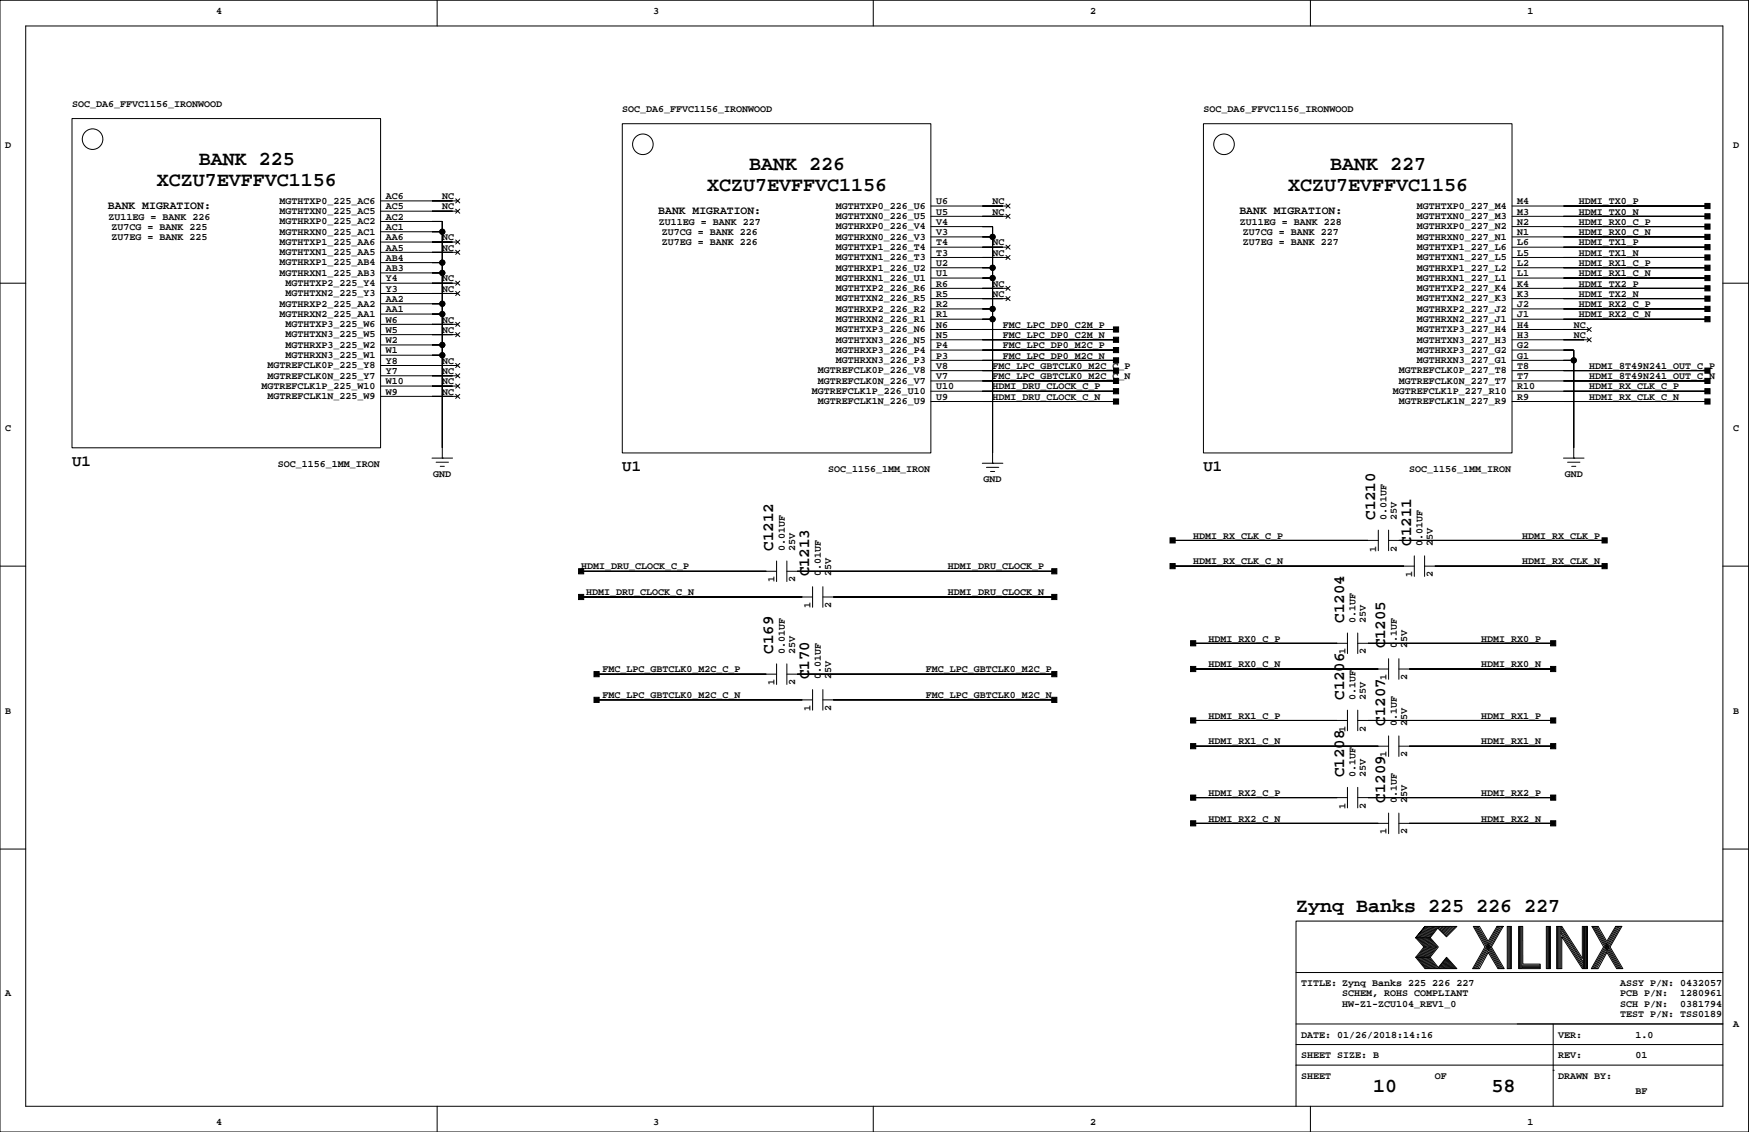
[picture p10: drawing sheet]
<svg xmlns="http://www.w3.org/2000/svg" width="432mm" height="279mm" viewBox="0 0 432 279" stroke-linecap="round" stroke-linejoin="round" font-family="sans-serif">
<g fill="none" stroke="#000" stroke-width=".25">
<path d="M0 .1h431.7v279.3h-431.7zM6.3 6.4h419.1v266.7h-419.1zM107.9 .1v6.3M215.6 .1v6.3M323.5 .1v6.3M17.8 29.3h76.2v81.2h-76.2zM153.6 30.5h76.2v81.3h-76.2zM297.1 30.5h76.2v81.3h-76.2zM94 59.7h19M94 57.2h15.2M94 54.7h15.2v58.4M94 52.1h19"/>
<path d="M94 49.6h19M112.5 59.2l1 1M112.5 49.1l1 1M112.5 51.6l1 1M113.5 59.2l-1 1M113.5 49.1l-1 1M113.5 51.6l-1 1M229.8 58.5h15.3M229.8 55.9h15.3v58.4M229.8 53.4h19.1M229.8 50.9h19.1M248.4 50.3l1 1.1"/>
<path d="M248.4 52.9l1 1M249.4 50.3l-1 1.1M249.4 52.9l-1 1M373.3 58.5h48.2M373.3 55.9h48.2M373.3 53.4h48.2M373.3 50.9h48.2M0 69.9h6.3M94 69.9h19M94 77.5h15.2M94 75h15.2M94 72.4h19"/>
<path d="M94 67.4h15.2M94 64.8h15.2M94 62.3h19M112.5 79.5l1 1.1M112.5 69.4l1 1M112.5 71.9l1 1M112.5 61.8l1 1M113.5 79.5l-1 1.1M113.5 69.4l-1 1M113.5 71.9l-1 1M113.5 61.8l-1 1M229.8 78.8h15.3"/>
<path d="M229.8 76.2h15.3M229.8 73.7h19.1M229.8 71.2h19.1M229.8 68.6h15.3M229.8 66.1h15.3M229.8 63.5h19.1M229.8 61h19.1M248.4 60.5l1 1M248.4 63l1 1.1M248.4 70.7l1 1M248.4 73.2l1 1M249.4 60.5l-1 1"/>
<path d="M249.4 63l-1 1.1M249.4 70.7l-1 1M249.4 73.2l-1 1M373.3 78.8h48.2M373.3 76.2h48.2M373.3 73.7h48.2M373.3 71.2h48.2M373.3 68.6h48.2M373.3 66.1h48.2M373.3 63.5h48.2M373.3 61h48.2M425.4 69.9h6.3"/>
<path d="M94 97.8h19M94 95.3h19M94 92.8h19M94 90.2h19M94 87.7h15.2M94 85.1h15.2M94 82.6h19M94 80.1h19M112.5 94.8l1 1M112.5 97.3l1 1M112.5 89.7l1 1M112.5 92.2l1 1.1"/>
<path d="M112.5 82.1l1 1M113.5 94.8l-1 1M113.5 97.3l-1 1M113.5 89.7l-1 1M113.5 92.2l-1 1.1M113.5 82.1l-1 1M229.8 91.5h45.7M229.8 94h45.7M229.8 99.1h45.7M229.8 96.6h45.7M229.8 88.9h45.7M229.8 86.4h45.7"/>
<path d="M229.8 83.9h45.7M229.8 81.3h45.7M373.3 91.5h48.2M373.3 94h48.2M373.3 99.1h48.2M373.3 96.6h48.2M373.3 88.9h15.2M373.3 86.4h15.2v26.7M373.3 83.9h19M373.3 81.3h19M391.8 80.8l1 1M391.8 83.4l1 1"/>
<path d="M392.8 80.8l-1 1M392.8 83.4l-1 1M106.7 113.1h5M107.7 114.1h3M108.7 115.1h1M109.2 113.1h.1M242.5 114.3h5.1M243.5 115.4h3.1M244.5 116.4h1.1M245.1 114.3h.1M386 113.1h5.1M387 114.1h3.1"/>
<path d="M388 115.1h1M388.5 113.1h.1M0 139.7h6.3M191.7 138.5v5M194.3 138.5v5M289.5 139.7h59.7M289.5 133.4h50.8M340.3 130.8v5.1M342.8 133.4h53.3M342.8 130.8v5.1M349.2 137.2v5.1M351.7 139.7h44.4"/>
<path d="M351.7 137.2v5.1M425.4 139.7h6.3M143.5 141h48.2M143.5 147.3h57.1M194.3 141h66M200.6 144.8v5.1M203.2 144.8v5.1M203.2 147.3h57.1M294.6 158.8h38.1M332.7 156.2v5.1M335.2 158.8h48.3M335.2 156.2v5.1"/>
<path d="M147.3 166.4h44.4M147.3 172.7h53.3M191.7 163.9v5M194.3 166.4h66M194.3 163.9v5M200.6 170.2v5.1M203.2 172.7h57.1M203.2 170.2v5.1M294.6 165.1h48.2M294.6 177.8h38.1M332.7 175.3v5.1M335.2 175.3v5.1"/>
<path d="M335.2 177.8h48.3M342.8 162.6v5.1M345.4 165.1h38.1M345.4 162.6v5.1M294.6 184.2h48.2M294.6 196.9h38.1M332.7 194.3v5.1M335.2 194.3v5.1M335.2 196.9h48.3M342.8 181.6v5.1M345.4 181.6v5.1M345.4 184.2h38.1"/>
<path d="M0 209.6h6.3M294.6 203.2h48.2M342.8 200.7v5.1M345.4 200.7v5.1M345.4 203.2h38.1M425.4 209.6h6.3M349.5 236.3h3.6M349.9 231.5l1.9 2.2-2 2.6 2.2 2.8M350.1 236.3l2.2 2.8M350.2 231.5l1.9 2.3-2 2.5M350.4 236.3l2.2 2.8M350.5 231.5l1.9 2.3-2 2.5"/>
<path d="M350.6 236.3l2.3 2.7M350.8 231.5l1.9 2.3-2 2.5M351 236.3l2.2 2.8M351.1 231.5l1.9 2.3-2 2.5M351.3 236.3l2.2 2.8M351.4 231.5l1.9 2.3-2 2.5M351.6 236.3l2.2 2.8M351.7 231.5l1.9 2.2M351.8 228.7l-2.3 2.8 2.3-2.8h7.9l-2.6 2.5-2.1-2.1-1.9 2.4 2 2.2-2 2.6 2 2.5 2-2.5 2.6 2.8h-7.9l-2.3-2.8M351.9 236.3l2.2 2.8M352 231.5l1.9 2.2M352.1 228.7l-2.2 2.7"/>
<path d="M352.2 236.3l2.2 2.8M352.3 231.5l1.9 2.3-2 2.5M352.4 228.7l-2.2 2.7M352.5 236.3l2.2 2.8M352.6 231.5l1.9 2.2M352.7 228.7l-2.2 2.7M352.8 236.3l2.2 2.8M352.8 231.5l2 2.2M353 228.7l-2.2 2.7M353.1 231.5h-3.6l2.1 2.2-2.1 2.6M353.2 228.7l-2.1 2.7M353.6 233.8l-2 2.5"/>
<path d="M353.6 228.7l-2.2 2.7M353.8 228.7l-2.1 2.7M353.9 233.8l-1.9 2.4M354.1 228.7l-2.1 2.7M354.4 228.7l-2.1 2.7M354.5 233.8l-2 2.5M354.7 228.7l-2.1 2.7M354.8 233.8l-2 2.5M355 228.7l-2.1 2.7M355.2 238.8l.2 .3M355.3 238.6l.4 .5M355.4 228.7l-.4 .4"/>
<path d="M355.4 238.4l.6 .7M355.6 238.3l.7 .8M355.7 238.1l.9 1M355.7 228.7l-.5 .5M355.9 237.9l1 1.2M356 237.8l1.2 1.3M356.1 228.7l-.8 .7M356.1 237.6l1.4 1.4M356.3 237.4l1.5 1.7M356.4 237.2l1.6 1.9M356.5 228.7l-1 .9M356.5 237.1l1.8 2"/>
<path d="M356.7 236.9l1.9 2.2M356.8 236.7l2.1 2.4M356.8 228.7l-1.1 1.1M356.9 236.6l2.3 2.5M357.1 236.5l2.3 2.6M357.2 228.7l-1.3 1.2M357.5 228.7l-1.4 1.4M357.8 228.7l-1.6 1.6M358.2 228.7l-1.8 1.7M358.5 228.7l-1.9 1.9M359 228.7l-2.2 2.1M359.3 228.7l-2.3 2.3"/>
<path d="M364 228.7l6.1 10.4M364.3 228.7l6.1 10.4M364.6 228.7l6.1 10.4M364.9 228.7l6.1 10.4M367.4 232.3l-2.1-3.6h-1.6l2.9 5-3 5.4h1.7l2.1-4 2.4 4h1.6l-3.2-5.4M369.6 228.7l-2.2 3.6M369.8 228.7l-5.9 10.4M370.2 228.7l-6 10.4M370.5 228.7l-6 10.4M370.8 228.7l-6 10.4M371.1 228.7h-1.5h1.5l-2.9 5M372.1 228.7h1v10.4h-1z"/>
<path d="M372.4 228.7v10.4M372.6 228.7v10.4M372.9 228.7v10.4M374.9 228.7h1v9.3h4.3v1.1h-5.3zM375.1 228.7v10.4M375.4 228.7v10.4M375.7 228.7v10.4M375.7 238.2h4.5M375.7 238.5h4.5M375.7 238.8h4.5M381.8 228.7h1v10.4h-1zM382 228.7v10.4"/>
<path d="M382.3 228.7v10.4M382.5 228.7v10.4M384.3 228.7h1.3l5.1 7.8v-7.8h1.2v10.4h-1.2l-5.1-7.9v7.9h-1.3zM384.5 228.7v10.4M384.8 228.7v10.4M385.1 228.7v10.4M385.3 228.7v10.4M385.3 230.3l5.6 8.7M385.3 229.8l5.6 8.7M385.3 229.2l5.6 8.7M385.3 228.8l5.6 8.7M390.9 228.7v10.4"/>
<path d="M391.2 228.7v10.4M391.5 228.7v10.4M391.7 228.6v10.4M393.3 228.7l6.1 10.4M393.6 228.7l6.1 10.4M393.9 228.7l6.1 10.4M394.2 228.7l6.1 10.4M396.7 232.3l-2.1-3.6h-1.6l2.9 5-3 5.4M397.5 233.7l3.2 5.4h-1.6l-2.4-4-2.2 4h-1.6M398.9 228.7l-2.2 3.6M399.1 228.7l-6 10.4M399.4 228.7l-5.9 10.4"/>
<path d="M399.7 228.7l-5.9 10.4M400.1 228.7l-6 10.4M400.4 228.7h-1.5h1.5l-2.9 5M425.4 227.3h-105.4v35.6M320 257.8h105.4M320 252.7h105.4M320 240h105.4M383.5 252.7v20.4M107.9 273.1v6.3M215.6 273.1v6.3M320 262.9v10.2M320 262.9h105.4"/>
<path d="M323.5 273.1v6.3M383.5 264.2h.1"/>
<circle cx="22.9" cy="34.3" r="2.54"/>
<circle cx="158.7" cy="35.6" r="2.54"/>
<circle cx="302.2" cy="35.6" r="2.54"/>
<circle cx="109.2" cy="57.2" r=".63"/>
<circle cx="245.1" cy="58.5" r=".63"/>
<circle cx="109.2" cy="75" r=".63"/>
<circle cx="109.2" cy="67.4" r=".63"/>
<circle cx="109.2" cy="64.8" r=".63"/>
<circle cx="109.2" cy="77.5" r=".63"/>
<circle cx="245.1" cy="78.8" r=".63"/>
<circle cx="245.1" cy="66.1" r=".63"/>
<circle cx="245.1" cy="76.2" r=".63"/>
<circle cx="245.1" cy="68.6" r=".63"/>
<circle cx="109.2" cy="87.7" r=".63"/>
<circle cx="109.2" cy="85.1" r=".63"/>
<circle cx="388.5" cy="88.9" r=".63"/>
</g>
<g fill="#000" stroke="#000" stroke-width=".25">
<path d="M109.2 54.7v2.5z" fill-rule="evenodd"/>
<path d="M106.7 54.7h2.5z" fill-rule="evenodd"/>
<path d="M109.2 57.2v7.6z" fill-rule="evenodd"/>
<path d="M106.7 57.2h2.5z" fill-rule="evenodd"/>
<path d="M106.7 59.7h5z" fill-rule="evenodd"/>
<path d="M106.7 49.6h5z" fill-rule="evenodd"/>
<path d="M106.7 52.1h5z" fill-rule="evenodd"/>
<path d="M242.5 55.9h2.6z" fill-rule="evenodd"/>
<path d="M245.1 55.9v2.6z" fill-rule="evenodd"/>
<path d="M242.5 58.5h2.6z" fill-rule="evenodd"/>
<path d="M245.1 58.5v7.6z" fill-rule="evenodd"/>
<path d="M242.5 50.9h5.1z" fill-rule="evenodd"/>
<path d="M242.5 53.4h5.1z" fill-rule="evenodd"/>
<path d="M420.9 52.8h1.3v1.2h-1.3z" fill-rule="evenodd"/>
<path d="M420.9 50.2h1.3v1.3h-1.3z" fill-rule="evenodd"/>
<path d="M420.9 57.8h1.3v1.3h-1.3z" fill-rule="evenodd"/>
<path d="M420.9 55.3h1.3v1.3h-1.3z" fill-rule="evenodd"/>
<path d="M386 53.4h35.5z" fill-rule="evenodd"/>
<path d="M386 50.9h35.5z" fill-rule="evenodd"/>
<path d="M386 58.5h35.5z" fill-rule="evenodd"/>
<path d="M386 55.9h35.5z" fill-rule="evenodd"/>
<path d="M109.2 64.8v2.6z" fill-rule="evenodd"/>
<path d="M106.7 64.8h2.5z" fill-rule="evenodd"/>
<path d="M109.2 67.4v7.6z" fill-rule="evenodd"/>
<path d="M106.7 67.4h2.5z" fill-rule="evenodd"/>
<path d="M109.2 75v2.5z" fill-rule="evenodd"/>
<path d="M106.7 75h2.5z" fill-rule="evenodd"/>
<path d="M109.2 77.5v7.6z" fill-rule="evenodd"/>
<path d="M106.7 77.5h2.5z" fill-rule="evenodd"/>
<path d="M106.7 69.9h5z" fill-rule="evenodd"/>
<path d="M106.7 72.4h5z" fill-rule="evenodd"/>
<path d="M106.7 62.3h5z" fill-rule="evenodd"/>
<path d="M242.5 76.2h2.6z" fill-rule="evenodd"/>
<path d="M245.1 76.2v2.6z" fill-rule="evenodd"/>
<path d="M242.5 78.8h2.6z" fill-rule="evenodd"/>
<path d="M245.1 78.8v7.6z" fill-rule="evenodd"/>
<path d="M242.5 66.1h2.6z" fill-rule="evenodd"/>
<path d="M245.1 66.1v2.5z" fill-rule="evenodd"/>
<path d="M242.5 68.6h2.6z" fill-rule="evenodd"/>
<path d="M245.1 68.6v7.6z" fill-rule="evenodd"/>
<path d="M242.5 61h5.1z" fill-rule="evenodd"/>
<path d="M242.5 63.5h5.1z" fill-rule="evenodd"/>
<path d="M242.5 71.2h5.1z" fill-rule="evenodd"/>
<path d="M242.5 73.7h5.1z" fill-rule="evenodd"/>
<path d="M420.9 62.9h1.3v1.3h-1.3z" fill-rule="evenodd"/>
<path d="M420.9 60.4h1.3v1.2h-1.3z" fill-rule="evenodd"/>
<path d="M420.9 68h1.3v1.3h-1.3z" fill-rule="evenodd"/>
<path d="M420.9 65.5h1.3v1.2h-1.3z" fill-rule="evenodd"/>
<path d="M420.9 73.1h1.3v1.2h-1.3z" fill-rule="evenodd"/>
<path d="M420.9 70.5h1.3v1.3h-1.3z" fill-rule="evenodd"/>
<path d="M420.9 78.2h1.3v1.2h-1.3z" fill-rule="evenodd"/>
<path d="M420.9 75.6h1.3v1.3h-1.3z" fill-rule="evenodd"/>
<path d="M386 63.5h35.5z" fill-rule="evenodd"/>
<path d="M386 61h35.5z" fill-rule="evenodd"/>
<path d="M386 68.6h35.5z" fill-rule="evenodd"/>
<path d="M386 66.1h35.5z" fill-rule="evenodd"/>
<path d="M386 73.7h35.5z" fill-rule="evenodd"/>
<path d="M386 71.2h35.5z" fill-rule="evenodd"/>
<path d="M386 78.8h35.5z" fill-rule="evenodd"/>
<path d="M386 76.2h35.5z" fill-rule="evenodd"/>
<path d="M106.7 87.7h2.5z" fill-rule="evenodd"/>
<path d="M109.2 87.7v22.8z" fill-rule="evenodd"/>
<path d="M109.2 85.1v2.6z" fill-rule="evenodd"/>
<path d="M106.7 85.1h2.5z" fill-rule="evenodd"/>
<path d="M106.7 95.3h5z" fill-rule="evenodd"/>
<path d="M106.7 97.8h5z" fill-rule="evenodd"/>
<path d="M106.7 90.2h5z" fill-rule="evenodd"/>
<path d="M106.7 92.8h5z" fill-rule="evenodd"/>
<path d="M106.7 80.1h5z" fill-rule="evenodd"/>
<path d="M106.7 82.6h5z" fill-rule="evenodd"/>
<path d="M245.1 86.4v2.5z" fill-rule="evenodd"/>
<path d="M245.1 88.9v22.9z" fill-rule="evenodd"/>
<path d="M274.9 90.8h1.3v1.3h-1.3z" fill-rule="evenodd"/>
<path d="M274.9 93.4h1.3v1.3h-1.3z" fill-rule="evenodd"/>
<path d="M274.9 95.9h1.3v1.3h-1.3z" fill-rule="evenodd"/>
<path d="M274.9 98.5h1.3v1.2h-1.3z" fill-rule="evenodd"/>
<path d="M274.9 80.7h1.3v1.3h-1.3z" fill-rule="evenodd"/>
<path d="M274.9 83.2h1.3v1.3h-1.3z" fill-rule="evenodd"/>
<path d="M274.9 85.8h1.3v1.2h-1.3z" fill-rule="evenodd"/>
<path d="M274.9 88.3h1.3v1.3h-1.3z" fill-rule="evenodd"/>
<path d="M242.5 91.5h33z" fill-rule="evenodd"/>
<path d="M242.5 94h33z" fill-rule="evenodd"/>
<path d="M242.5 96.6h33z" fill-rule="evenodd"/>
<path d="M242.5 99.1h33z" fill-rule="evenodd"/>
<path d="M242.5 81.3h33z" fill-rule="evenodd"/>
<path d="M242.5 83.9h33z" fill-rule="evenodd"/>
<path d="M242.5 86.4h33z" fill-rule="evenodd"/>
<path d="M242.5 88.9h33z" fill-rule="evenodd"/>
<path d="M388.5 86.4v2.5z" fill-rule="evenodd"/>
<path d="M386 86.4h2.5z" fill-rule="evenodd"/>
<path d="M388.5 88.9v21.6z" fill-rule="evenodd"/>
<path d="M386 88.9h2.5z" fill-rule="evenodd"/>
<path d="M386 81.3h5.1z" fill-rule="evenodd"/>
<path d="M386 83.9h5.1z" fill-rule="evenodd"/>
<path d="M420.9 90.8h1.3v1.3h-1.3z" fill-rule="evenodd"/>
<path d="M420.9 93.4h1.3v1.3h-1.3z" fill-rule="evenodd"/>
<path d="M420.9 95.9h1.3v1.3h-1.3z" fill-rule="evenodd"/>
<path d="M420.9 98.5h1.3v1.2h-1.3z" fill-rule="evenodd"/>
<path d="M386 91.5h35.5z" fill-rule="evenodd"/>
<path d="M386 94h35.5z" fill-rule="evenodd"/>
<path d="M386 96.6h35.5z" fill-rule="evenodd"/>
<path d="M386 99.1h35.5z" fill-rule="evenodd"/>
<path d="M288.9 132.7h1.2v1.3h-1.2z" fill-rule="evenodd"/>
<path d="M289.5 133.4h48.2z" fill-rule="evenodd"/>
<path d="M289.5 139.7h57.1z" fill-rule="evenodd"/>
<path d="M395.5 132.7h1.3v1.3h-1.3z" fill-rule="evenodd"/>
<path d="M345.4 133.4h50.7z" fill-rule="evenodd"/>
<path d="M354.2 139.7h41.9z" fill-rule="evenodd"/>
<path d="M142.8 140.4h1.3v1.2h-1.3z" fill-rule="evenodd"/>
<path d="M142.8 146.7h1.3v1.3h-1.3z" fill-rule="evenodd"/>
<path d="M143.5 141h45.7z" fill-rule="evenodd"/>
<path d="M143.5 147.3h54.6z" fill-rule="evenodd"/>
<path d="M259.7 140.4h1.2v1.2h-1.2z" fill-rule="evenodd"/>
<path d="M259.7 146.7h1.2v1.3h-1.2z" fill-rule="evenodd"/>
<path d="M196.8 141h63.5z" fill-rule="evenodd"/>
<path d="M205.7 147.3h54.6z" fill-rule="evenodd"/>
<path d="M288.9 139.1h1.2v1.3h-1.2z" fill-rule="evenodd"/>
<path d="M293.9 158.1h1.3v1.3h-1.3z" fill-rule="evenodd"/>
<path d="M294.6 158.8h35.5z" fill-rule="evenodd"/>
<path d="M382.8 158.1h1.3v1.3h-1.3z" fill-rule="evenodd"/>
<path d="M337.7 158.8h45.8z" fill-rule="evenodd"/>
<path d="M395.5 139.1h1.3v1.3h-1.3z" fill-rule="evenodd"/>
<path d="M146.7 165.8h1.2v1.2h-1.2z" fill-rule="evenodd"/>
<path d="M146.7 172.1h1.2v1.3h-1.2z" fill-rule="evenodd"/>
<path d="M147.3 166.4h41.9z" fill-rule="evenodd"/>
<path d="M147.3 172.7h50.8z" fill-rule="evenodd"/>
<path d="M259.7 165.8h1.2v1.2h-1.2z" fill-rule="evenodd"/>
<path d="M259.7 172.1h1.2v1.3h-1.2z" fill-rule="evenodd"/>
<path d="M196.8 166.4h63.5z" fill-rule="evenodd"/>
<path d="M205.7 172.7h54.6z" fill-rule="evenodd"/>
<path d="M293.9 164.5h1.3v1.3h-1.3z" fill-rule="evenodd"/>
<path d="M293.9 177.2h1.3v1.3h-1.3z" fill-rule="evenodd"/>
<path d="M294.6 177.8h35.5z" fill-rule="evenodd"/>
<path d="M294.6 165.1h45.7z" fill-rule="evenodd"/>
<path d="M382.8 164.5h1.3v1.3h-1.3z" fill-rule="evenodd"/>
<path d="M382.8 177.2h1.3v1.3h-1.3z" fill-rule="evenodd"/>
<path d="M347.9 165.1h35.6z" fill-rule="evenodd"/>
<path d="M337.7 177.8h45.8z" fill-rule="evenodd"/>
<path d="M293.9 183.5h1.3v1.3h-1.3z" fill-rule="evenodd"/>
<path d="M293.9 196.2h1.3v1.3h-1.3z" fill-rule="evenodd"/>
<path d="M294.6 196.9h35.5z" fill-rule="evenodd"/>
<path d="M294.6 184.2h45.7z" fill-rule="evenodd"/>
<path d="M382.8 183.5h1.3v1.3h-1.3z" fill-rule="evenodd"/>
<path d="M382.8 196.2h1.3v1.3h-1.3z" fill-rule="evenodd"/>
<path d="M347.9 184.2h35.6z" fill-rule="evenodd"/>
<path d="M337.7 196.9h45.8z" fill-rule="evenodd"/>
<path d="M293.9 202.6h1.3v1.3h-1.3z" fill-rule="evenodd"/>
<path d="M294.6 203.2h45.7z" fill-rule="evenodd"/>
<path d="M382.8 202.6h1.3v1.3h-1.3z" fill-rule="evenodd"/>
<path d="M347.9 203.2h35.6z" fill-rule="evenodd"/>
<circle cx="109.2" cy="57.2" r=".63"/>
<circle cx="245.1" cy="58.5" r=".63"/>
<circle cx="109.2" cy="75" r=".63"/>
<circle cx="109.2" cy="67.4" r=".63"/>
<circle cx="109.2" cy="64.8" r=".63"/>
<circle cx="109.2" cy="77.5" r=".63"/>
<circle cx="245.1" cy="78.8" r=".63"/>
<circle cx="245.1" cy="66.1" r=".63"/>
<circle cx="245.1" cy="76.2" r=".63"/>
<circle cx="245.1" cy="68.6" r=".63"/>
<circle cx="109.2" cy="87.7" r=".63"/>
<circle cx="109.2" cy="85.1" r=".63"/>
<circle cx="388.5" cy="88.9" r=".63"/>
</g>
<g font-size="4.9">
<text x="49.1" y="40.8">BANK 225</text>
<text x="38.7" y="45.9">XCZU7EVFFVC1156</text>
<text x="174.6" y="47.2">XCZU7EVFFVC1156</text>
<text x="185" y="42.1">BANK 226</text>
<text x="318.1" y="47.2">XCZU7EVFFVC1156</text>
<text x="328.4" y="42.1">BANK 227</text>
<text x="320" y="225.2">Zynq Banks 225 226 227</text>
<text x="339" y="269.6">10</text>
<text x="368.2" y="269.6">58</text>
</g>
<g font-size="3.9">
<text x="17.8" y="114.9">U1</text>
<text x="153.6" y="116.2">U1</text>
<text x="297.1" y="116.2">U1</text>
<text x="339.5" y="128.3" transform="rotate(-90 339.5 128.3)">C1210</text>
<text x="190.9" y="135.9" transform="rotate(-90 190.9 135.9)">C1212</text>
<text x="348.4" y="134.7" transform="rotate(-90 348.4 134.7)">C1211</text>
<text x="199.8" y="142.3" transform="rotate(-90 199.8 142.3)">C1213</text>
<text x="331.8" y="153.7" transform="rotate(-90 331.8 153.7)">C1204</text>
<text x="190.9" y="161.3" transform="rotate(-90 190.9 161.3)">C169</text>
<text x="342" y="160" transform="rotate(-90 342 160)">C1205</text>
<text x="199.8" y="167.7" transform="rotate(-90 199.8 167.7)">C170</text>
<text x="331.8" y="172.7" transform="rotate(-90 331.8 172.7)">C1206</text>
<text x="342" y="179.1" transform="rotate(-90 342 179.1)">C1207</text>
<text x="331.8" y="191.8" transform="rotate(-90 331.8 191.8)">C1208</text>
<text x="342" y="198.1" transform="rotate(-90 342 198.1)">C1209</text>
</g>
<g font-size="2.8">
<text x="26.7" y="51.6">BANK MIGRATION:</text>
<text x="162.5" y="52.9">BANK MIGRATION:</text>
<text x="306" y="52.9">BANK MIGRATION:</text>
</g>
<g font-size="2.5">
<text x="53.3" y="3.4">4</text>
<text x="161.3" y="3.4">3</text>
<text x="269.2" y="3.4">2</text>
<text x="377.1" y="3.4">1</text>
<text x="17.8" y="26.3">SOC_DA6_FFVC1156_IRONWOOD</text>
<text x="153.6" y="27.6">SOC_DA6_FFVC1156_IRONWOOD</text>
<text x="297.1" y="27.6">SOC_DA6_FFVC1156_IRONWOOD</text>
<text x="1.3" y="36.4">D</text>
<text x="427.9" y="36.4">D</text>
<text x="69" y="52.8">MGTHTXN0_225_AC5</text>
<text x="69" y="50.3">MGTHTXP0_225_AC6</text>
<text x="95.2" y="49.1">AC6</text>
<text x="95.2" y="51.7">AC5</text>
<text x="109.2" y="49.1">NC</text>
<text x="109.2" y="51.7">NC</text>
<text x="206.3" y="51.5">MGTHTXP0_226_U6</text>
<text x="231.1" y="50.4">U6</text>
<text x="231.1" y="53">U5</text>
<text x="245.1" y="50.4">NC</text>
<text x="245.1" y="53">NC</text>
<text x="349.8" y="51.5">MGTHTXP0_227_M4</text>
<text x="374.6" y="50.4">M4</text>
<text x="374.6" y="53">M3</text>
<text x="389.8" y="53">HDMI_TX0_N</text>
<text x="389.8" y="50.4">HDMI_TX0_P</text>
<text x="26.8" y="54.2">ZU11EG = BANK 226</text>
<text x="27.5" y="56.8">ZU7CG = BANK 225</text>
<text x="27.5" y="59.3">ZU7EG = BANK 225</text>
<text x="69" y="57.9">MGTHRXN0_225_AC1</text>
<text x="69" y="55.4">MGTHRXP0_225_AC2</text>
<text x="95.2" y="54.2">AC2</text>
<text x="95.2" y="56.8">AC1</text>
<text x="95.2" y="59.3">AA6</text>
<text x="109.2" y="59.3">NC</text>
<text x="162.6" y="55.5">ZU11EG = BANK 227</text>
<text x="163.4" y="58">ZU7CG = BANK 226</text>
<text x="206.3" y="59.2">MGTHRXN0_226_V3</text>
<text x="206.3" y="56.6">MGTHRXP0_226_V4</text>
<text x="206.3" y="54.1">MGTHTXN0_226_U5</text>
<text x="231.1" y="55.5">V4</text>
<text x="231.1" y="58">V3</text>
<text x="306.1" y="55.5">ZU11EG = BANK 228</text>
<text x="306.8" y="58">ZU7CG = BANK 227</text>
<text x="349.8" y="59.2">MGTHRXN0_227_N1</text>
<text x="349.8" y="56.6">MGTHRXP0_227_N2</text>
<text x="349.8" y="54.1">MGTHTXN0_227_M3</text>
<text x="374.6" y="55.5">N2</text>
<text x="374.6" y="58">N1</text>
<text x="389.8" y="58">HDMI_RX0_C_N</text>
<text x="389.8" y="55.5">HDMI_RX0_C_P</text>
<text x="69" y="65.5">MGTHRXP1_225_AB4</text>
<text x="69" y="63">MGTHTXN1_225_AA5</text>
<text x="69" y="60.4">MGTHTXP1_225_AA6</text>
<text x="95.2" y="61.8">AA5</text>
<text x="95.2" y="64.4">AB4</text>
<text x="109.2" y="61.8">NC</text>
<text x="163.4" y="60.6">ZU7EG = BANK 226</text>
<text x="206.3" y="64.2">MGTHTXN1_226_T3</text>
<text x="206.3" y="61.7">MGTHTXP1_226_T4</text>
<text x="231.1" y="60.6">T4</text>
<text x="231.1" y="63.1">T3</text>
<text x="231.1" y="65.6">U2</text>
<text x="245.1" y="60.6">NC</text>
<text x="245.1" y="63.1">NC</text>
<text x="306.8" y="60.6">ZU7EG = BANK 227</text>
<text x="349.8" y="64.2">MGTHTXN1_227_L5</text>
<text x="349.8" y="61.7">MGTHTXP1_227_L6</text>
<text x="374.6" y="60.6">L6</text>
<text x="374.6" y="63.1">L5</text>
<text x="374.6" y="65.6">L2</text>
<text x="389.8" y="63.1">HDMI_TX1_N</text>
<text x="389.8" y="60.6">HDMI_TX1_P</text>
<text x="389.8" y="65.6">HDMI_RX1_C_P</text>
<text x="69" y="68.1">MGTHRXN1_225_AB3</text>
<text x="70.5" y="70.6">MGTHTXP2_225_Y4</text>
<text x="95.2" y="66.9">AB3</text>
<text x="95.2" y="69.5">Y4</text>
<text x="95.2" y="72">Y3</text>
<text x="109.2" y="69.5">NC</text>
<text x="109.2" y="72">NC</text>
<text x="206.3" y="71.9">MGTHTXP2_226_R6</text>
<text x="206.3" y="69.3">MGTHRXN1_226_U1</text>
<text x="206.3" y="66.8">MGTHRXP1_226_U2</text>
<text x="231.1" y="68.2">U1</text>
<text x="231.1" y="70.7">R6</text>
<text x="245.1" y="70.7">NC</text>
<text x="349.8" y="71.9">MGTHTXP2_227_K4</text>
<text x="349.8" y="69.3">MGTHRXN1_227_L1</text>
<text x="349.8" y="66.8">MGTHRXP1_227_L2</text>
<text x="374.6" y="68.2">L1</text>
<text x="374.6" y="70.7">K4</text>
<text x="389.8" y="68.2">HDMI_RX1_C_N</text>
<text x="389.8" y="70.7">HDMI_TX2_P</text>
<text x="69" y="75.7">MGTHRXP2_225_AA2</text>
<text x="70.5" y="73.1">MGTHTXN2_225_Y3</text>
<text x="95.2" y="74.5">AA2</text>
<text x="95.2" y="77.1">AA1</text>
<text x="206.3" y="76.9">MGTHRXP2_226_R2</text>
<text x="206.3" y="74.4">MGTHTXN2_226_R5</text>
<text x="231.1" y="73.3">R5</text>
<text x="231.1" y="75.8">R2</text>
<text x="245.1" y="73.3">NC</text>
<text x="349.8" y="76.9">MGTHRXP2_227_J2</text>
<text x="349.8" y="74.4">MGTHTXN2_227_K3</text>
<text x="374.6" y="73.3">K3</text>
<text x="374.6" y="75.8">J2</text>
<text x="389.8" y="73.3">HDMI_TX2_N</text>
<text x="389.8" y="75.8">HDMI_RX2_C_P</text>
<text x="69" y="78.2">MGTHRXN2_225_AA1</text>
<text x="70.5" y="83.3">MGTHTXN3_225_W5</text>
<text x="70.5" y="80.7">MGTHTXP3_225_W6</text>
<text x="95.2" y="79.6">W6</text>
<text x="95.2" y="82.2">W5</text>
<text x="109.2" y="79.6">NC</text>
<text x="109.2" y="82.2">NC</text>
<text x="206.3" y="82">MGTHTXP3_226_N6</text>
<text x="206.3" y="79.5">MGTHRXN2_226_R1</text>
<text x="231.1" y="78.3">R1</text>
<text x="231.1" y="80.9">N6</text>
<text x="231.1" y="83.4">N5</text>
<text x="247.6" y="80.9">FMC_LPC_DP0_C2M_P</text>
<text x="247.6" y="83.4">FMC_LPC_DP0_C2M_N</text>
<text x="349.8" y="82">MGTHTXP3_227_H4</text>
<text x="349.8" y="79.5">MGTHRXN2_227_J1</text>
<text x="374.6" y="78.3">J1</text>
<text x="374.6" y="80.9">H4</text>
<text x="374.6" y="83.4">H3</text>
<text x="388.5" y="80.9">NC</text>
<text x="388.5" y="83.4">NC</text>
<text x="389.8" y="78.3">HDMI_RX2_C_N</text>
<text x="70.5" y="88.4">MGTHRXN3_225_W1</text>
<text x="70.5" y="85.8">MGTHRXP3_225_W2</text>
<text x="95.2" y="84.7">W2</text>
<text x="95.2" y="87.2">W1</text>
<text x="95.2" y="89.8">Y8</text>
<text x="109.2" y="89.8">NC</text>
<text x="206.3" y="89.6">MGTHRXN3_226_P3</text>
<text x="206.3" y="87.1">MGTHRXP3_226_P4</text>
<text x="206.3" y="84.6">MGTHTXN3_226_N5</text>
<text x="231.1" y="86">P4</text>
<text x="231.1" y="88.5">P3</text>
<text x="247.6" y="86">FMC_LPC_DP0_M2C_P</text>
<text x="247.6" y="88.5">FMC_LPC_DP0_M2C_N</text>
<text x="349.8" y="89.6">MGTHRXN3_227_G1</text>
<text x="349.8" y="87.1">MGTHRXP3_227_G2</text>
<text x="349.8" y="84.6">MGTHTXN3_227_H3</text>
<text x="374.6" y="86">G2</text>
<text x="374.6" y="88.5">G1</text>
<text x="64.5" y="96">MGTREFCLK1P_225_W10</text>
<text x="66" y="93.4">MGTREFCLK0N_225_Y7</text>
<text x="66" y="90.9">MGTREFCLK0P_225_Y8</text>
<text x="95.2" y="92.3">Y7</text>
<text x="95.2" y="94.9">W10</text>
<text x="109.2" y="94.9">NC</text>
<text x="109.2" y="92.3">NC</text>
<text x="201.9" y="94.7">MGTREFCLK0N_226_V7</text>
<text x="201.9" y="92.2">MGTREFCLK0P_226_V8</text>
<text x="231.1" y="91">V8</text>
<text x="231.1" y="93.6">V7</text>
<text x="245.1" y="91">FMC_LPC_GBTCLK0_M2C_C_P</text>
<text x="245.1" y="93.6">FMC_LPC_GBTCLK0_M2C_C_N</text>
<text x="345.4" y="94.7">MGTREFCLK0N_227_T7</text>
<text x="345.4" y="92.2">MGTREFCLK0P_227_T8</text>
<text x="374.6" y="91">T8</text>
<text x="374.6" y="93.6">T7</text>
<text x="392.3" y="91">HDMI_8T49N241_OUT_C_P</text>
<text x="392.3" y="93.6">HDMI_8T49N241_OUT_C_N</text>
<text x="66" y="98.5">MGTREFCLK1N_225_W9</text>
<text x="95.2" y="97.4">W9</text>
<text x="109.2" y="97.4">NC</text>
<text x="200.4" y="97.3">MGTREFCLK1P_226_U10</text>
<text x="201.9" y="99.8">MGTREFCLK1N_226_U9</text>
<text x="231.1" y="96.1">U10</text>
<text x="231.1" y="98.7">U9</text>
<text x="245" y="96.1">HDMI_DRU_CLOCK_C_P</text>
<text x="245" y="98.7">HDMI_DRU_CLOCK_C_N</text>
<text x="343.9" y="97.3">MGTREFCLK1P_227_R10</text>
<text x="345.4" y="99.8">MGTREFCLK1N_227_R9</text>
<text x="374.6" y="96.1">R10</text>
<text x="374.6" y="98.7">R9</text>
<text x="392.3" y="96.1">HDMI_RX_CLK_C_P</text>
<text x="392.3" y="98.7">HDMI_RX_CLK_C_N</text>
<text x="1.3" y="106.3">C</text>
<text x="427.9" y="106.3">C</text>
<text x="68.6" y="115.2">SOC_1156_1MM_IRON</text>
<text x="107" y="117.7">GND</text>
<text x="204.4" y="116.4">SOC_1156_1MM_IRON</text>
<text x="242.8" y="119">GND</text>
<text x="347.9" y="116.4">SOC_1156_1MM_IRON</text>
<text x="386.3" y="117.7">GND</text>
<text x="342.3" y="128.3" transform="rotate(-90 342.3 128.3)">0.01UF</text>
<text x="344.8" y="128.3" transform="rotate(-90 344.8 128.3)">25V</text>
<text x="193.7" y="135.9" transform="rotate(-90 193.7 135.9)">0.01UF</text>
<text x="196.3" y="135.9" transform="rotate(-90 196.3 135.9)">25V</text>
<text x="294.6" y="132.9">HDMI_RX_CLK_C_P</text>
<text x="339.8" y="136.1" transform="rotate(-90 339.8 136.1)">1</text>
<text x="344.8" y="136.1" transform="rotate(-90 344.8 136.1)">2</text>
<text x="351.2" y="134.7" transform="rotate(-90 351.2 134.7)">0.01UF</text>
<text x="353.7" y="134.7" transform="rotate(-90 353.7 134.7)">25V</text>
<text x="375.8" y="132.9">HDMI_RX_CLK_P</text>
<text x="143.5" y="140.6">HDMI_DRU_CLOCK_C_P</text>
<text x="191.2" y="143.8" transform="rotate(-90 191.2 143.8)">1</text>
<text x="196.3" y="143.8" transform="rotate(-90 196.3 143.8)">2</text>
<text x="202.6" y="142.3" transform="rotate(-90 202.6 142.3)">0.01UF</text>
<text x="205.2" y="142.3" transform="rotate(-90 205.2 142.3)">25V</text>
<text x="234" y="140.6">HDMI_DRU_CLOCK_P</text>
<text x="294.6" y="139.3">HDMI_RX_CLK_C_N</text>
<text x="348.7" y="142.5" transform="rotate(-90 348.7 142.5)">1</text>
<text x="353.7" y="142.5" transform="rotate(-90 353.7 142.5)">2</text>
<text x="375.8" y="139.3">HDMI_RX_CLK_N</text>
<text x="144.7" y="146.9">HDMI_DRU_CLOCK_C_N</text>
<text x="234" y="146.9">HDMI_DRU_CLOCK_N</text>
<text x="200.1" y="150.1" transform="rotate(-90 200.1 150.1)">1</text>
<text x="205.2" y="150.1" transform="rotate(-90 205.2 150.1)">2</text>
<text x="334.7" y="153.7" transform="rotate(-90 334.7 153.7)">0.1UF</text>
<text x="337.2" y="153.7" transform="rotate(-90 337.2 153.7)">25V</text>
<text x="193.7" y="161.3" transform="rotate(-90 193.7 161.3)">0.01UF</text>
<text x="196.3" y="161.3" transform="rotate(-90 196.3 161.3)">25V</text>
<text x="298.4" y="158.3">HDMI_RX0_C_P</text>
<text x="332.1" y="161.5" transform="rotate(-90 332.1 161.5)">1</text>
<text x="337.2" y="161.5" transform="rotate(-90 337.2 161.5)">2</text>
<text x="344.8" y="160" transform="rotate(-90 344.8 160)">0.1UF</text>
<text x="347.4" y="160" transform="rotate(-90 347.4 160)">25V</text>
<text x="365.7" y="158.3">HDMI_RX0_P</text>
<text x="148.8" y="166">FMC_LPC_GBTCLK0_M2C_C_P</text>
<text x="202.6" y="167.7" transform="rotate(-90 202.6 167.7)">0.01UF</text>
<text x="205.2" y="167.7" transform="rotate(-90 205.2 167.7)">25V</text>
<text x="228.5" y="166">FMC_LPC_GBTCLK0_M2C_P</text>
<text x="298.4" y="164.7">HDMI_RX0_C_N</text>
<text x="342.3" y="167.9" transform="rotate(-90 342.3 167.9)">1</text>
<text x="347.4" y="167.9" transform="rotate(-90 347.4 167.9)">2</text>
<text x="365.7" y="164.7">HDMI_RX0_N</text>
<text x="148.8" y="172.3">FMC_LPC_GBTCLK0_M2C_C_N</text>
<text x="191.2" y="169.1" transform="rotate(-90 191.2 169.1)">1</text>
<text x="196.3" y="169.1" transform="rotate(-90 196.3 169.1)">2</text>
<text x="228.5" y="172.3">FMC_LPC_GBTCLK0_M2C_N</text>
<text x="334.7" y="172.7" transform="rotate(-90 334.7 172.7)">0.1UF</text>
<text x="337.2" y="172.7" transform="rotate(-90 337.2 172.7)">25V</text>
<text x="1.3" y="176.1">B</text>
<text x="200.1" y="175.5" transform="rotate(-90 200.1 175.5)">1</text>
<text x="205.2" y="175.5" transform="rotate(-90 205.2 175.5)">2</text>
<text x="298.4" y="177.4">HDMI_RX1_C_P</text>
<text x="344.8" y="179.1" transform="rotate(-90 344.8 179.1)">0.1UF</text>
<text x="347.4" y="179.1" transform="rotate(-90 347.4 179.1)">25V</text>
<text x="365.7" y="177.4">HDMI_RX1_P</text>
<text x="427.9" y="176.1">B</text>
<text x="298.4" y="183.7">HDMI_RX1_C_N</text>
<text x="332.1" y="180.6" transform="rotate(-90 332.1 180.6)">1</text>
<text x="337.2" y="180.6" transform="rotate(-90 337.2 180.6)">2</text>
<text x="365.7" y="183.7">HDMI_RX1_N</text>
<text x="334.7" y="191.8" transform="rotate(-90 334.7 191.8)">0.1UF</text>
<text x="337.2" y="191.8" transform="rotate(-90 337.2 191.8)">25V</text>
<text x="342.3" y="186.9" transform="rotate(-90 342.3 186.9)">1</text>
<text x="347.4" y="186.9" transform="rotate(-90 347.4 186.9)">2</text>
<text x="298.4" y="196.4">HDMI_RX2_C_P</text>
<text x="365.7" y="196.4">HDMI_RX2_P</text>
<text x="298.4" y="202.8">HDMI_RX2_C_N</text>
<text x="332.1" y="199.6" transform="rotate(-90 332.1 199.6)">1</text>
<text x="337.2" y="199.6" transform="rotate(-90 337.2 199.6)">2</text>
<text x="344.8" y="198.1" transform="rotate(-90 344.8 198.1)">0.1UF</text>
<text x="347.4" y="198.1" transform="rotate(-90 347.4 198.1)">25V</text>
<text x="365.7" y="202.8">HDMI_RX2_N</text>
<text x="342.3" y="206" transform="rotate(-90 342.3 206)">1</text>
<text x="347.4" y="206" transform="rotate(-90 347.4 206)">2</text>
<text x="1.3" y="245.9">A</text>
<text x="321.2" y="243.4">TITLE: Zynq Banks 225 226 227</text>
<text x="331.4" y="245.9">SCHEM, ROHS COMPLIANT</text>
<text x="400" y="245.9">PCB P/N:</text>
<text x="400" y="243.4">ASSY P/N: 0432057</text>
<text x="414.8" y="245.9">1280961</text>
<text x="331.4" y="248.5">HW-Z1-ZCU104_REV1_0</text>
<text x="400" y="251">TEST P/N: TSS0189</text>
<text x="400" y="248.5">SCH P/N:</text>
<text x="414.8" y="248.5">0381794</text>
<text x="321.2" y="256.1">DATE: 01/26/2018:14:16</text>
<text x="384.7" y="256.1">VER:</text>
<text x="403.8" y="256.1">1.0</text>
<text x="427.9" y="253.6">A</text>
<text x="321.2" y="261.2">SHEET SIZE: B</text>
<text x="384.7" y="261.2">REV:</text>
<text x="403.8" y="261.2">01</text>
<text x="321.2" y="266.3">SHEET</text>
<text x="354.2" y="266.3">OF</text>
<text x="384.7" y="266.3">DRAWN BY:</text>
<text x="403.8" y="270.1">BF</text>
<text x="53.3" y="277.7">4</text>
<text x="161.3" y="277.7">3</text>
<text x="269.2" y="277.7">2</text>
<text x="377.1" y="277.7">1</text>
</g>
</svg>
